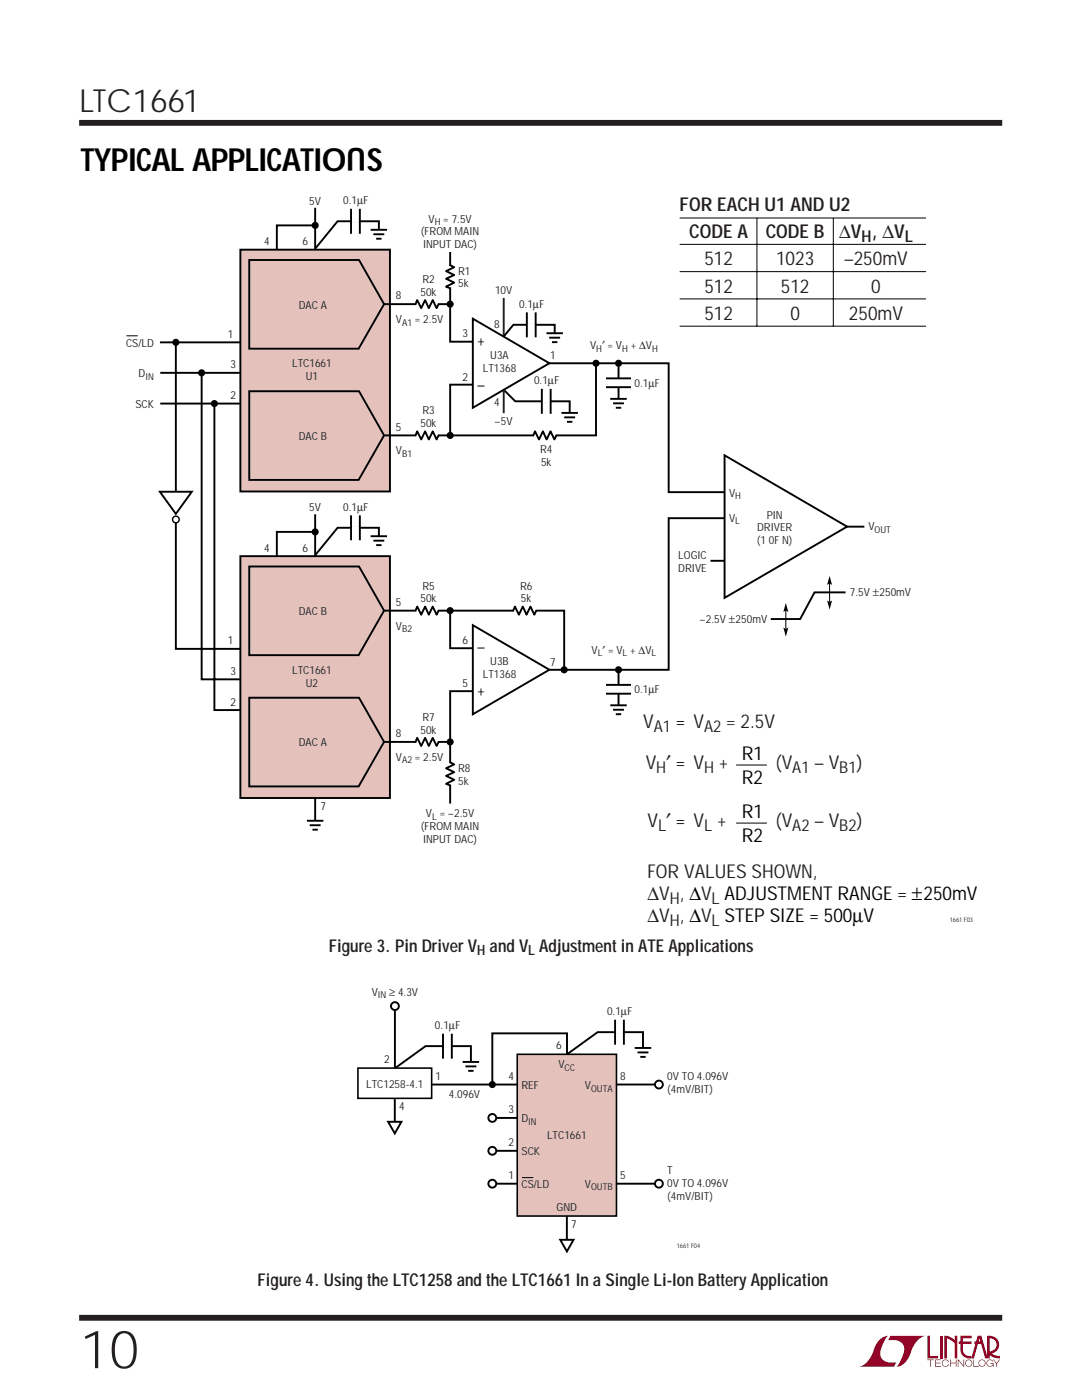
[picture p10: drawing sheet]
<svg xmlns="http://www.w3.org/2000/svg" width="216mm" height="279mm" viewBox="0 0 216 279" stroke-linecap="round" stroke-linejoin="round" font-family="sans-serif">
<path d="M15.8 24.5h184.2M15.8 263h184.2" fill="none" stroke="#231f20" stroke-width="1.2" stroke-linecap="butt"/>
<g fill="#900126">
<path d="M185.1 266.6h.5v4h1.6v.5h-2.1z"/>
<path d="M175.3 267.6a2.58 2.58 0 0 1 1.9-1h-.1a6.2 6.2 0 0 0-1.4 4.1 2.58 2.58 0 0 0 3.1 1.2l-.4 .9h-7a4.9 4.9 0 0 0 3.1-3.8z"/>
<path d="M177.7 266.6h7a4.9 4.9 0 0 0-3.1 3.8 3.2 3.2 0 0 1-2.7 2.4v-.1a6.2 6.2 0 0 0 1.5-4 2.58 2.58 0 0 0-3.2-1.3z"/>
<path d="M187.5 266.6h.5v4.5h-.5z"/>
<path d="M188.4 266.6l1.1 .2 1 .6v-.8h.5v4.5h-.5v-3.1l-1.6-.9v4h-.5z"/>
<path d="M185 271.3h1.3v.1h-.6v1.4h-.1v-1.4h-.6z"/>
<path d="M186.6 271.3h1.1v.1h-1v.6h1v.1h-1v.6h1.1v.1h-1.2z"/>
<path d="M189.6 271.3h.1v.7h1v-.7h.2v1.5h-.2v-.7h-1v.7h-.1z"/>
<path d="M191.1 271.3h.2l1 1.3v-1.3h.1v1.5l-1.2-1.3v1.3h-.1z"/>
<path d="M194.2 271.3h.2v1.4h.9v.1h-1.1z"/>
<path d="M198.2 271.3h.1l.5 .7 .6-.7h.1l-.6 .9v.6h-.1v-.6z"/>
<path d="M191.6 266.6h2.3v.5h-1.8v.6h1.8v.5h-1.8v1.2a1.32 1.32 0 0 0 1.7 1.2v.5l1.3-4.5h.7l1.2 4.1v-4.1a1.84 1.84 0 0 1 2.3 1.3 1.84 1.84 0 0 1-1.4 2.2l.7 .4 .9 .1v.5l-1.1-.2-1.1-.5v-.7a1.34 1.34 0 0 0 1.5-1.2 1.34 1.34 0 0 0-1.3-1.4v4h-.9l-.8-2.9h-1.4v-.5h1.2l-.1-.6-1.2 4a2.06 2.06 0 0 1-2.6-1.3l-.1-1.6h-.3v-.5h.3z"/>
<path d="M192.8 271.5a.72 .72 0 0 1 1.1 .1 .72 .72 0 0 1-.4 1.1 .72 .72 0 0 1-.9-.7h.1a.59 .59 0 0 0 .9 .6 .59 .59 0 0 0 .1-1 .59 .59 0 0 0-.9 .2l-.1 .2h-.1z"/>
<path d="M195.4 271.5a.72 .72 0 0 1 1.2 .1 .72 .72 0 0 1-.4 1.1 .72 .72 0 0 1-1-.7h.2a.59 .59 0 0 0 .8 .6 .59 .59 0 0 0 .2-1 .59 .59 0 0 0-1 .2v.2h-.2z"/>
<path d="M197 271.5a.72 .72 0 0 1 1.2 .3h-.1a.59 .59 0 0 0-.9-.2 .59 .59 0 0 0 .1 .9 .59 .59 0 0 0 .8-.3h-.5v-.2h.7v.8h-.2v-.3a.73 .73 0 0 1-1 .1 .73 .73 0 0 1-.1-1.1z"/>
<path d="M188.1 271.5a.71 .71 0 0 1 1.3 .4h-.2a.59 .59 0 0 0-.9-.3 .59 .59 0 0 0 0 .9 .59 .59 0 0 0 .9-.2h.1a.72 .72 0 0 1-1 .4 .72 .72 0 0 1-.2-1.2z"/>
</g>
<path d="M78.8 200.8v12.4M86.1 216.4h17.1M88.4 206.3v5M90.2 206.3v5M92.3 211.9h3.3M92.9 212.8h2.2M93.4 213.7h1.1M94 212v-3.2h-9.1l-6.1 4.4" fill="none" stroke="#000" stroke-width=".38"/>
<path d="M94 211.9v2" fill="none" stroke="#fff" stroke-width=".87" stroke-linecap="butt"/>
<path d="M88.4 208.8h1.7" fill="none" stroke="#fff" stroke-width=".63" stroke-linecap="butt"/>
<path d="M71.4 213.2h14.7v6h-14.7z" fill="#fff"/>
<path d="M71.4 213.2h14.7v6h-14.7z" fill="none" stroke="#000" stroke-width=".32"/>
<path d="M78.8 219.2v4.8M113.1 210.4v-4.2h-14.9v10.2M128.3 209.2v-3.2h-9l-6.2 4.4M98.2 223.1h5" fill="none" stroke="#000" stroke-width=".38"/>
<path d="M103.2 210.4h19.8v32.3h-19.8z" fill="#e5c1bc"/>
<path d="M103.2 210.4h19.8v32.3h-19.8z" fill="none" stroke="#000" stroke-width=".32"/>
<path d="M122.7 203.5v5M122.9 216.4h8.6M124.5 203.5v5M126.7 209.1h3.2M127.2 210h2.2M127.8 210.9h1M98.2 229.7h5.1M98.2 236.2h5.1M122.9 236.2h8.6M113.1 242.7v4.8" fill="none" stroke="#000" stroke-width=".38"/>
<path d="M128.3 209.2v2" fill="none" stroke="#fff" stroke-width=".87" stroke-linecap="butt"/>
<path d="M122.8 206h1.7" fill="none" stroke="#fff" stroke-width=".63" stroke-linecap="butt"/>
<path d="M104.2 235h2.2" fill="none" stroke="#000" stroke-width=".2"/>
<g fill="#fff" stroke="#000" stroke-width=".38">
<path d="M77.4 223.9h2.7l-1.3 2.3z"/>
<path d="M111.8 247.4h2.6l-1.3 2.4z"/>
<circle cx="78.8" cy="200.8" r=".79"/>
<circle cx="98.2" cy="223.1" r=".79"/>
<circle cx="98.2" cy="229.7" r=".79"/>
<circle cx="98.2" cy="236.2" r=".79"/>
<circle cx="131.5" cy="236.2" r=".79"/>
<circle cx="131.5" cy="216.4" r=".79"/>
</g>
<circle cx="98.2" cy="216.4" r=".71" fill="#000"/>
<path d="M48 49.8h29.8v48.3h-29.8z" fill="#e5c1bc"/>
<path d="M48 49.8h29.8v48.3h-29.8z" fill="none" stroke="#000" stroke-width=".38"/>
<path d="M48 111h29.8v48.3h-29.8z" fill="#e5c1bc"/>
<path d="M89.8 50.3v17.9h4.6M94.4 76.8h-4.6v10.2M100.7 77.9l2.1 2.2h10.9v2.4M108.8 72.5h24.6v25.7h11.2M48 111h29.8v48.3h-29.8z" fill="none" stroke="#000" stroke-width=".38"/>
<path d="M100.5 59.5v22.9" fill="none" stroke="#231f20" stroke-width=".38"/>
<g fill="#000">
<circle cx="89.8" cy="60.7" r=".71"/>
<circle cx="118.9" cy="72.5" r=".71"/>
<circle cx="123.4" cy="72.5" r=".71"/>
<circle cx="89.8" cy="86.9" r=".71"/>
</g>
<g fill="#fff" stroke="#000" stroke-width=".38">
<path d="M94.3 63.6l15.3 8.9-15.3 8.9z"/>
<path d="M144.6 90.9l24.4 14.2-24.4 14.2z"/>
</g>
<g fill="none" stroke="#000" stroke-width=".38">
<path d="M49.7 51.9h21.9l5 8.8-5 8.9h-21.9zM62.9 41.5v8.3M62.9 45h-7.7v4.8M70 41.7v5M71.8 41.7v5M75.6 45.9v-1.7h-8.2l-4.5 5.4M89.8 52.9l.8 .4-1.6 .8 1.6 .8-1.6 .7 1.6 .8-1.6 .8 .9 .4M31.9 68.3h16.1M32 74.4h15.9M49.7 78.1h21.9l5 8.8-5 8.9h-21.9zM76.6 60.7h13.2M87.6 60.6l-.5 .9-.8-1.6-.7 1.6-.8-1.6-.8 1.6-.7-1.6-.4 .9"/>
<path d="M105.1 62.3v5M106.9 62.3v5M108.1 77.6v5M109.9 77.6v5M110.7 66.6v-1.8h-8.3l-1.8 2.2M118.9 72.5v14.4h-42.3M32 80.5h15.9M87.6 86.8l-.5 .9-.8-1.6-.7 1.6-.8-1.6-.8 1.6-.7-1.6-.4 .9M111.1 86.8l-.5 .9-.7-1.6-.8 1.6-.8-1.6-.7 1.6-.8-1.6-.4 .9M141.8 111.9h2.8M144.6 103.4h-11.2v30.3h-24.6M169 105.1h3.5"/>
<path d="M89.8 122.1v7.3h4.6M94.4 137.9h-4.6v22.5"/>
</g>
<path d="M70.1 44.2h1.7M89.8 53.1v4.3M83 60.7h4.4M105.2 64.8h1.7M83 86.9h4.4M106.6 86.9h4.3M108.1 80.1h1.8" fill="none" stroke="#fff" stroke-width=".63" stroke-linecap="butt"/>
<g fill="#000">
<circle cx="62.9" cy="45" r=".71"/>
<circle cx="89.8" cy="121.9" r=".71"/>
<circle cx="112.6" cy="133.7" r=".71"/>
<circle cx="89.8" cy="148.1" r=".71"/>
</g>
<path d="M94.3 124.8l15.3 8.9-15.3 8.8z" fill="#fff" stroke="#000" stroke-width=".38"/>
<g fill="none" stroke="#000" stroke-width=".38">
<path d="M35.1 68.4v61.1h12.9M40.2 74.4v61.2h7.7M120.9 75.5h5M120.9 77.3h5M123.4 72.5v7.2M42.8 80.5v61.2h5.1M49.7 113.1h21.9l5 8.8-5 8.9h-21.9zM62.9 102.6v8.4M62.9 106.2h-7.7v4.8M70 102.8v5M71.8 102.8v5M75.6 107.1v-1.8h-8.2l-4.5 5.5"/>
<path d="M168.7 118.2h-6.2l-2.8 5.3h-5.9M49.7 139.2h21.9l5 8.9-5 8.8h-21.9zM76.6 121.9h36v11.5M87.6 121.8l-.5 .9-.8-1.6-.7 1.6-.8-1.6-.8 1.6-.7-1.6-.4 .9M107 121.8l-.4 .9-.8-1.6-.7 1.6-.8-1.6-.8 1.6-.8-1.6-.3 .9M120.9 136.7h5M120.9 138.4h5M123.4 133.6v7.2M62.9 159.3v4.6M76.6 148.1h13.1M87.6 148l-.5 .9-.8-1.6-.7 1.6-.8-1.6-.8 1.6-.7-1.6-.4 .9M89.8 152.1l.8 .4-1.6 .8 1.6 .8-1.6 .7 1.6 .8-1.6 .8 .9 .4"/>
<path d="M61.2 163.8h3.3M61.8 164.7h2.2M62.3 165.6h1.1"/>
</g>
<path d="M123.4 75.5v1.8M35.1 101.7v2M70.1 105.3h1.7M83 121.9h4.4M102.5 121.9h4.4M123.4 136.7v1.7M83 148.1h4.4M89.8 152.3v4.3" fill="none" stroke="#fff" stroke-width=".63" stroke-linecap="butt"/>
<g fill="#000">
<path d="M165.5 114.9l.5 1.8-.5-.3-.5 .3zM156.8 120.3l.5 1.8-.5-.3-.5 .3zM156.3 125.2l.5 .3 .5-.3-.5 1.8zM165 119.9l.5 .2 .5-.2-.5 1.7z"/>
<circle cx="35.1" cy="68.3" r=".71"/>
<circle cx="40.2" cy="74.4" r=".71"/>
<circle cx="42.8" cy="80.5" r=".71"/>
<circle cx="62.9" cy="106.1" r=".71"/>
<circle cx="123.4" cy="133.7" r=".71"/>
</g>
<path d="M62.9 163.8v2" fill="none" stroke="#fff" stroke-width=".87" stroke-linecap="butt"/>
<path d="M135.6 43.5h49.2M135.6 48.8h49.2M135.6 54.2h49.2M135.6 59.7h49.2M151 43.6v21.5M166.3 43.6v21.5M135.6 65.1h49.2M165.5 116.2v4.3M156.8 121.6v4.3M146.9 152.7h6.1M146.9 164.3h6.1" fill="none" stroke="#000" stroke-width=".2"/>
<path d="M31.9 98.1h6.4l-3.2 4.5z" fill="#fff" stroke="#000" stroke-width=".38"/>
<circle cx="35.1" cy="103.7" r=".67" fill="#fff" stroke="#000" stroke-width=".29"/>
<path d="M25.2 67h2.3" fill="none" stroke="#000" stroke-width=".2"/>
<path d="M75.6 45.9v2M110.7 66.5v2M123.4 79.6v2M113.7 82.4v2M75.6 107v2M123.4 140.8v2" fill="none" stroke="#fff" stroke-width=".87" stroke-linecap="butt"/>
<g fill="none" stroke="#000" stroke-width=".38">
<path d="M73.9 45.9h3.3M74.5 46.8h2.2M75.1 47.6h1M109 66.5h3.3M109.6 67.4h2.2M110.1 68.3h1.1M121.8 79.6h3.3M112 82.4h3.3M112.6 83.3h2.2M113.1 84.2h1.1M122.3 80.5h2.2M122.9 81.4h1.1"/>
<path d="M74 107h3.2M74.5 107.9h2.2M75.1 108.8h1M121.8 140.8h3.3M122.3 141.6h2.2M122.9 142.5h1.1"/>
</g>
<text font-size="10.6" fill="#231f20" x="16" y="273">10</text>
<g font-size="6.4">
<text x="73" y="29.6" transform="rotate(-180 73 29.6)">U</text>
<text x="16" y="34">TYPICAL APPLICATIO S</text>
</g>
<text font-size="6.3" fill="#231f20" x="15.9" y="22.3">LTC1661</text>
<g font-size="3.8" fill="#231f20">
<text x="135.6" y="42.1">FOR EACH U1 AND U2</text>
<text x="137.5" y="47.5">CODE A</text>
<text x="152.8" y="47.5">CODE B</text>
<text x="167.4" y="47.5">∆V , ∆V</text>
<text x="140.6" y="52.9">512</text>
<text x="154.8" y="52.9">1023</text>
<text x="168.5" y="52.9">–250mV</text>
<text x="140.6" y="58.4">512</text>
<text x="155.8" y="58.4">512</text>
<text x="173.9" y="58.4">0</text>
<text x="140.6" y="63.8">512</text>
<text x="157.7" y="63.8">0</text>
<text x="169.4" y="63.8">250mV</text>
<text x="128.3" y="145.2">V</text>
<text x="144.9" y="145.2">= 2.5V</text>
<text x="128.8" y="153.5">V ′ = V</text>
<text x="143.5" y="153.5">+</text>
<text x="154.7" y="153.5">(V</text>
<text x="162.5" y="153.5">– V</text>
<text x="170.9" y="153.5">)</text>
<text x="129.2" y="165.1">V ′ = V +</text>
<text x="154.7" y="165.1">(V</text>
<text x="162.5" y="165.1">– V</text>
<text x="170.9" y="165.1">)</text>
<text x="129.2" y="175.2">FOR VALUES SHOWN,</text>
<text x="129.2" y="179.6">∆V , ∆V ADJUSTMENT RANGE = ±250mV</text>
<text x="129.2" y="184.1">∆V , ∆V STEP SIZE = 500µV</text>
</g>
<g font-size="3.8">
<text x="134.8" y="145.2">= V</text>
<text x="148" y="151.7">R1</text>
<text x="148" y="156.5">R2</text>
<text x="148" y="163.3">R1</text>
<text x="148" y="168.1">R2</text>
</g>
<g font-size="3.5" fill="#231f20">
<text x="65.6" y="189.9">Figure 3. Pin Driver V</text>
<text x="97.7" y="189.9">and V Adjustment in ATE Applications</text>
<text x="51.4" y="256.6">Figure 4. Using the LTC1258 and the LTC1661 In a Single Li-Ion Battery Application</text>
</g>
<g font-size="3.3" fill="#231f20">
<text x="171.9" y="48.3">H</text>
<text x="180.5" y="48.3">L</text>
<text x="130.4" y="146">A1</text>
<text x="140.5" y="146">A2</text>
<text x="131" y="154.3">H</text>
<text x="140.5" y="154.3">H</text>
<text x="158.1" y="154.3">A1</text>
<text x="167.5" y="154.3">B1</text>
<text x="131.3" y="165.9">L</text>
<text x="140.5" y="165.9">L</text>
<text x="158.1" y="165.9">A2</text>
<text x="167.5" y="165.9">B2</text>
<text x="133.7" y="180.5">H</text>
<text x="133.7" y="184.9">H</text>
<text x="142" y="180.5">L</text>
<text x="142" y="184.9">L</text>
</g>
<g font-size="3.2">
<text x="95.2" y="69">+</text>
<text x="95.2" y="77.8">–</text>
<text x="95.2" y="130.2">–</text>
<text x="95.2" y="139">+</text>
</g>
<g font-size="2.8" fill="#231f20">
<text x="95.2" y="190.6">H</text>
<text x="105.4" y="190.6">L</text>
</g>
<g font-size="2.2" fill="#231f20">
<text x="61.7" y="40.8">5V</text>
<text x="68.5" y="40.8">0.1µF</text>
<text x="84" y="47">(FROM MAIN</text>
<text x="85.5" y="44.4">V</text>
<text x="88.5" y="44.4">= 7.5V</text>
<text x="52.7" y="49">4</text>
<text x="60.4" y="49">6</text>
<text x="84.4" y="49.5">INPUT DAC)</text>
<text x="79" y="59.7">8</text>
<text x="83.9" y="59">50k</text>
<text x="84.3" y="56.5">R2</text>
<text x="91.4" y="54.8">R1</text>
<text x="91.4" y="57.4">5k</text>
<text x="98.8" y="58.7">10V</text>
<text x="59.6" y="61.6">DAC A</text>
<text x="79" y="64.5">V</text>
<text x="82.8" y="64.5">= 2.5V</text>
<text x="98.6" y="65.5">8</text>
<text x="103.6" y="61.5">0.1µF</text>
<text x="25.2" y="69.2">CS/LD</text>
<text x="45.4" y="67.4">1</text>
<text x="92.3" y="67.3">3</text>
<text x="97.8" y="71.6">U3A</text>
<text x="109.8" y="71.7">1</text>
<text x="117.7" y="69.7">V ′ = V</text>
<text x="125.9" y="69.7">+ ∆V</text>
<text x="27.7" y="75.3">D</text>
<text x="46" y="73.5">3</text>
<text x="58.3" y="73.3">LTC1661</text>
<text x="61" y="75.9">U1</text>
<text x="92.3" y="75.9">2</text>
<text x="96.3" y="74.1">LT1368</text>
<text x="106.6" y="76.7">0.1µF</text>
<text x="126.6" y="77.1">0.1µF</text>
<text x="27" y="81.5">SCK</text>
<text x="46" y="79.7">2</text>
<text x="84.3" y="82.7">R3</text>
<text x="98.6" y="81.1">4</text>
<text x="59.6" y="87.8">DAC B</text>
<text x="79" y="85.9">5</text>
<text x="83.9" y="85.2">50k</text>
<text x="98.7" y="84.8">–5V</text>
<text x="79" y="90.7">V</text>
<text x="107.8" y="90.5">R4</text>
<text x="108" y="93">5k</text>
<text x="68.5" y="102">0.1µF</text>
<text x="145.5" y="99.1">V</text>
<text x="61.7" y="102">5V</text>
<text x="145.5" y="104.2">V</text>
<text x="151.1" y="106">DRIVER</text>
<text x="153" y="103.5">PIN</text>
<text x="173.3" y="105.9">V</text>
<text x="52.7" y="110.1">4</text>
<text x="60.4" y="110.1">6</text>
<text x="135.3" y="111.5">LOGIC</text>
<text x="151" y="108.6">(1 0F N)</text>
<text x="84.3" y="117.7">R5</text>
<text x="103.8" y="117.7">R6</text>
<text x="135.3" y="114.1">DRIVE</text>
<text x="169.6" y="118.9">7.5V ±250mV</text>
<text x="59.6" y="122.7">DAC B</text>
<text x="79" y="125.7">V</text>
<text x="79" y="120.9">5</text>
<text x="83.9" y="120.2">50k</text>
<text x="104" y="120.2">5k</text>
<text x="139.6" y="124.3">–2.5V ±250mV</text>
<text x="45.4" y="128.6">1</text>
<text x="92.3" y="128.5">6</text>
<text x="118" y="130.5">V ′ = V + ∆V</text>
<text x="46" y="134.7">3</text>
<text x="58.3" y="134.5">LTC1661</text>
<text x="61" y="137">U2</text>
<text x="92.3" y="137.1">5</text>
<text x="96.3" y="135.3">LT1368</text>
<text x="97.8" y="132.8">U3B</text>
<text x="109.8" y="132.8">7</text>
<text x="46" y="140.8">2</text>
<text x="84.3" y="143.9">R7</text>
<text x="126.6" y="138.3">0.1µF</text>
<text x="59.6" y="148.9">DAC A</text>
<text x="79" y="147.1">8</text>
<text x="83.9" y="146.4">50k</text>
<text x="79" y="151.9">V</text>
<text x="82.8" y="151.9">= 2.5V</text>
<text x="91.4" y="154.1">R8</text>
<text x="63.9" y="161.7">7</text>
<text x="91.4" y="156.6">5k</text>
<text x="84" y="165.7">(FROM MAIN</text>
<text x="85" y="163.1">V = –2.5V</text>
<text x="84.4" y="168.2">INPUT DAC)</text>
<text x="74.2" y="198.7">V</text>
<text x="77.6" y="198.7">≥ 4.3V</text>
<text x="121.1" y="202.5">0.1µF</text>
<text x="86.8" y="205.3">0.1µF</text>
<text x="111" y="209.4">6</text>
<text x="76.7" y="212.2">2</text>
<text x="86.9" y="215.6">1</text>
<text x="101.5" y="215.6">4</text>
<text x="111.4" y="213.2">V</text>
<text x="123.8" y="215.6">8</text>
<text x="133.1" y="215.6">0V TO 4.096V</text>
<text x="73.1" y="217.2">LTC1258-4.1</text>
<text x="79.6" y="221.6">4</text>
<text x="89.6" y="219.1">4.096V</text>
<text x="104.1" y="217.4">REF</text>
<text x="116.7" y="217.4">V</text>
<text x="133.1" y="218.2">(4mV/BIT)</text>
<text x="101.5" y="222.2">3</text>
<text x="104.1" y="224">D</text>
<text x="109.2" y="227.3">LTC1661</text>
<text x="101.5" y="228.7">2</text>
<text x="104.1" y="230.5">SCK</text>
<text x="101.5" y="235.3">1</text>
<text x="104.1" y="237.1">CS/LD</text>
<text x="116.7" y="237.1">V</text>
<text x="123.8" y="235.3">5</text>
<text x="133.1" y="234.4">T</text>
<text x="133.1" y="236.9">0V TO 4.096V</text>
<text x="133.1" y="239.4">(4mV/BIT)</text>
<text x="111.1" y="241.7">GND</text>
<text x="114" y="245">7</text>
</g>
<g font-size="1.9" fill="#231f20">
<text x="86.7" y="44.9">H</text>
<text x="80.2" y="65">A1</text>
<text x="119" y="70.2">H</text>
<text x="124.1" y="70.2">H</text>
<text x="130.1" y="70.2">H</text>
<text x="29" y="75.8">IN</text>
<text x="80.2" y="91.2">B1</text>
<text x="146.7" y="99.6">H</text>
<text x="146.7" y="104.7">L</text>
<text x="174.5" y="106.3">OUT</text>
<text x="80.2" y="126.2">B2</text>
<text x="119.3" y="131">L</text>
<text x="124.2" y="131">L</text>
<text x="130" y="131">L</text>
<text x="80.2" y="152.3">A2</text>
<text x="86.2" y="163.6">L</text>
<text x="75.4" y="199.2">IN</text>
<text x="112.7" y="213.7">CC</text>
<text x="117.9" y="217.9">OUTA</text>
<text x="105.4" y="224.4">IN</text>
<text x="117.9" y="237.6">OUTB</text>
</g>
<g font-size="1.3" fill="#231f20">
<text x="189.5" y="184">1661 F03</text>
<text x="135" y="249.1">1661 F04</text>
</g>
</svg>
